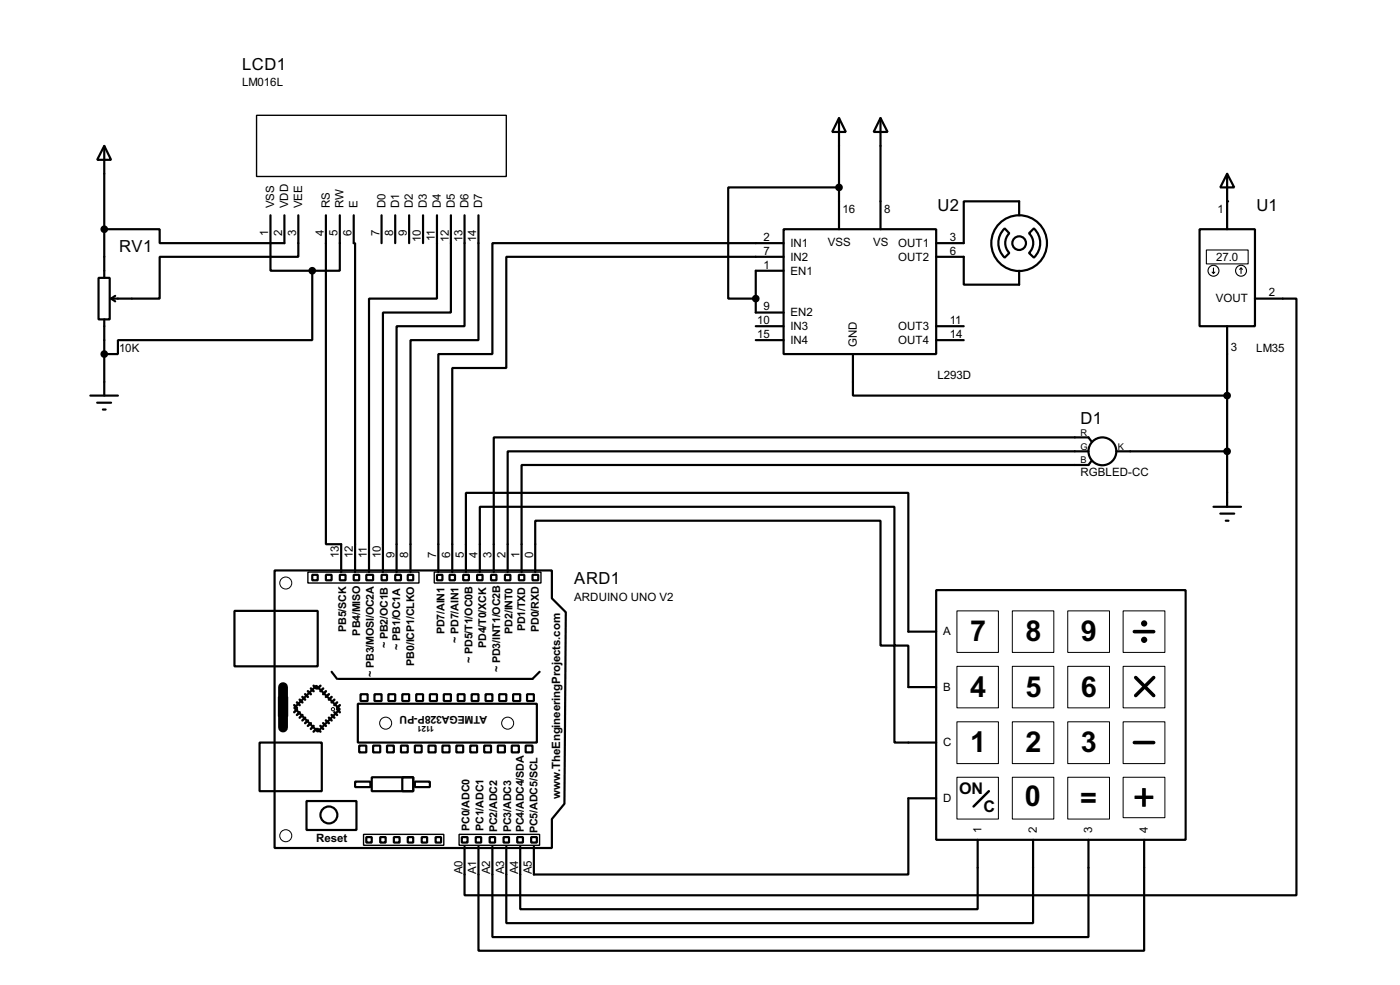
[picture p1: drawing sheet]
<svg xmlns="http://www.w3.org/2000/svg" width="256mm" height="180mm" viewBox="0 0 256 180" stroke-linecap="round" stroke-linejoin="round" font-family="sans-serif">
<g fill="none" stroke="#000" stroke-width=".4">
<path d="M19.1 26.7l1.3 2.6h-2.6zM19.1 26.7v24.2M49.6 39.4v10.2h7.6M52.1 39.4v5.1h-22.8v-2.5h-10.2M54.7 39.4v7.6h-25.4v7.7h-8.9M59.7 39.4v60.2h2.8v5.1M62.3 39.4v10.2h-5.1M64.8 39.4v5.1h.3v60.2M69.9 39.4v5.1M72.4 39.4v5.1M75 39.4v5.1M77.5 39.4v5.1"/>
<path d="M80.1 39.4v15.3h-12.5v50M82.6 39.4v17.8h-12.4v47.5M85.1 39.4v20.3h-12.4v45M87.7 39.4v22.9h-12.5v42.4M153.7 21.6l1.3 2.6h-2.5zM153.7 34.3h-20.3v20.4h5.1M153.7 21.6v20.4M161.3 21.6l1.3 2.6h-2.5zM161.3 21.6v20.4M186.7 39.4v-2.5h-10.1v7.6h-5.1M224.8 31.8l1.3 2.5h-2.5zM224.8 31.8v10.2"/>
<path d="M18.1 50.9h2v7.6h-2zM19.1 58.5v13.9M20.4 54.7l.7 .5M21.1 54.2l-.7 .5M57.2 49.6v12.7h-35.6v2.5h-2.5M138.5 59.7h5.1M143.6 42h27.9v22.8h-27.9zM143.6 44.5h-53.4v20.3h-9.9v39.9M143.6 47h-50.8v20.4h-9.9v37.3M143.6 49.6h-5.1v7.6h5.1M171.5 47h5.1v5.1h10.1v-2.5M171.5 59.7h5.1"/>
<path d="M184.1 41.8l.8 .9a2.53 2.53 0 0 0 0 3.6l-.8 .9a3.7 3.7 0 0 1 0-5.4zM188.5 42.7l.9-.9a3.7 3.7 0 0 1 0 5.4l-.9-.9a2.46 2.46 0 0 0 0-3.6zM219.8 42h10.1v17.7h-10.1zM224.8 59.7v33.1M229.9 54.7h7.6v109.2h-152.4v-8.9M16.6 72.4h5M17.8 73.7h2.6M18.9 75h.5M138.5 62.3h5.1M156.3 64.8v7.6h68.5M171.5 62.3h5.1M199.4 82.6h-106.4v22.1"/>
<path d="M200 80.8l-.6-.7h-108.9v24.6M200 84.4l-.6 .7h-103.8v19.6M204.5 82.6h20.3M222.3 92.8h5.1M223.6 94h2.5M224.6 95.3h.5M43 111.8h15.2v10.2h-15.2zM50.3 104.4h50.8v5.1l2.6 2.6-.3 35-2.3 2.8v5.3h-50.8zM57.2 105.2h1v1h-1zM59.7 105.2h1.1v1h-1.1zM62.3 105.2h1v1h-1zM64.8 105.2h1v1h-1z"/>
<path d="M67.1 105.2h1.3v1h-1.3zM69.9 105.2h1v1h-1zM72.4 105.2h1.1v1h-1.1zM74.7 105.2h1v1h-1zM80.1 105.2h1v1h-1zM82.4 105.2h1v1h-1zM84.9 105.2h1v1h-1zM85.4 104.7v-14.5h81v25.4h5.1M87.4 105.2h1v1h-1zM87.9 104.7v-11.9h76v25.4h2.5v7.6h5.1M90 105.2h1v1h-1zM92.5 105.2h1v1h-1z"/>
<path d="M95.1 105.2h1v1h-1zM97.6 105.2h1v1h-1zM98.1 104.7v-9.4h63.2v22.9h2.6v17.7h7.6M171.5 108h45.7v45.7h-45.7zM47.6 135.9h11.4v8.9h-11.4zM51.1 127.6h1.5v3.5h-1.5zM53.9 129.6l4.1-4.1 4.3 4.3-4.1 4.1zM60.8 123l1 1.3M65.6 128.8h32.8v7.1h-32.8zM65.8 136.5h1.3v1.2h-1.3zM66.1 127.1h1.3v1.2h-1.3zM68.4 136.5h1.3v1.2h-1.3z"/>
<path d="M68.6 127.1h1.3v1.2h-1.3zM70.9 136.5h1.3v1.2h-1.3zM71.2 127.1h1.2v1.2h-1.2zM73.5 136.5h1.2v1.2h-1.2zM73.7 127.1h1.3v1.2h-1.3zM76 136.5h1.3v1.2h-1.3zM76.3 127.1h1.2v1.2h-1.2zM78.5 136.5h1.3v1.2h-1.3zM78.8 127.1h1.3v1.2h-1.3zM81.1 136.5h1.3v1.2h-1.3zM81.3 127.1h1.3v1.2h-1.3zM83.6 136.5h1.3v1.2h-1.3z"/>
<path d="M83.9 127.1h1.2v1.2h-1.2zM86.2 136.5h1.2v1.2h-1.2zM86.4 127.1h1.3v1.2h-1.3zM88.7 136.5h1.3v1.2h-1.3zM89 127.1h1.2v1.2h-1.2zM91.2 136.5h1.3v1.2h-1.3zM91.5 127.1h1.3v1.2h-1.3zM93.8 136.5h1.3v1.2h-1.3zM94 127.1h1.3v1.2h-1.3zM96.3 136.5h1.3v1.2h-1.3zM96.6 127.1h1.2v1.2h-1.2zM98.9 123l-1.3 1.3h-35.6"/>
<path d="M56.2 146.6h9.1v5.3h-9.1zM65.1 143.1h2.8v1h-2.8zM67.1 153.2h1v1h-1zM68.1 142.3h7.6v2.5h-7.6zM69.7 153.2h1v1h-1zM72.2 153.2h1v1h-1zM73.7 142.3h2v2.5h-2zM74.7 153.2h1v1h-1zM76 143.1h2.8v1h-2.8zM77.3 153.2h1v1h-1zM79.8 153.2h1v1h-1zM84.6 153.2h1.1v1h-1.1z"/>
<path d="M87.2 153.2h1v1h-1zM89.7 153.2h1v1h-1zM92.3 153.2h1v1h-1zM94.8 153.2h1v1h-1zM97.3 153.2h1.1v1h-1.1zM171.5 146.1h-5.1v14h-68.6v-5.1M179.1 153.7v12.7h-83.8v-11.4M189.3 153.7v15.3h-96.5v-14M199.4 153.7v17.8h-109.2v-16.5M209.6 153.7v20.3h-121.9v-19"/>
<circle cx="186.7" cy="44.5" r="5.1"/>
<circle cx="186.7" cy="44.5" r="1.25"/>
<circle cx="201.9" cy="82.6" r="2.55"/>
<circle cx="60.2" cy="149.2" r="1.55"/>
</g>
<circle cx="224.8" cy="36.9" r=".2" fill="#000"/>
<path d="M51.9 125.8v7.4" fill="none" stroke="#000" stroke-width="1.8"/>
<g fill="none" stroke="#000" stroke-width=".45">
<path d="M53.9 129.1l.5 .5M54.4 129.8l-.5 .6M54.4 128.6l.5 .5M54.9 130.4l-.5 .5M54.9 128.1l.5 .5M55.4 130.9l-.5 .5M55.4 127.6l.5 .5M55.9 131.4l-.5 .5M55.9 127.1l.5 .5M56.4 131.9l-.5 .5M56.4 126.5l.6 .6M57 132.4l-.6 .5"/>
<path d="M57 126l.5 .5M57.5 132.9l-.5 .5M57.5 125.5l.5 .5M58 133.4l-.5 .5M58.2 133.4l.5 .5M58.7 125.5l-.5 .5M58.7 132.9l.5 .5M59.2 126l-.5 .5M59.2 132.4l.5 .5M59.7 126.5l-.5 .6M59.7 131.9l.6 .5M60.3 127.1l-.6 .5"/>
<path d="M60.3 131.4l.5 .5M60.8 127.6l-.5 .5M60.8 130.9l.5 .5M61.3 128.1l-.5 .5M61.3 130.4l.5 .5M61.8 128.6l-.5 .5M61.8 129.8l.5 .6M62.3 129.1l-.5 .5M181.2 144.8l-2.8 2.8"/>
</g>
<g fill="none" stroke="#000" stroke-width=".18">
<path d="M175.3 111.8h7.6v7.6h-7.6zM185.5 111.8h7.6v7.6h-7.6zM195.6 111.8h7.7v7.6h-7.7zM205.8 111.8h7.6v7.6h-7.6zM175.3 122h7.6v7.6h-7.6zM175.3 132.1h7.6v7.7h-7.6zM185.5 122h7.6v7.6h-7.6zM185.5 132.1h7.6v7.7h-7.6zM195.6 122h7.7v7.6h-7.7zM195.6 132.1h7.7v7.7h-7.7zM205.8 122h7.6v7.6h-7.6zM205.8 132.1h7.6v7.7h-7.6z"/>
<path d="M175.3 142.3h7.6v7.6h-7.6zM185.5 142.3h7.6v7.6h-7.6zM195.6 142.3h7.7v7.6h-7.7zM205.8 142.3h7.6v7.4h-7.6z"/>
<circle cx="52.3" cy="106.7" r="1.1"/>
<circle cx="61" cy="129.8" r=".3"/>
<circle cx="70.6" cy="132.4" r="1.1"/>
<circle cx="93" cy="132.4" r="1.1"/>
<circle cx="52.3" cy="153" r="1.1"/>
</g>
<path d="M47 21.1h45.8v11.2h-45.8zM56.4 104.7h20.4v2h-20.4zM79.6 104.7h19.5v2h-19.5zM66.6 152.7h14.7v2h-14.7zM84.1 152.7h14.8v2h-14.8z" fill="none" stroke="#000" stroke-width=".25"/>
<g fill="#000" stroke="#000" stroke-width=".4">
<circle cx="153.7" cy="34.3" r=".5"/>
<circle cx="19.1" cy="42" r=".5"/>
<circle cx="57.2" cy="49.6" r=".5"/>
<circle cx="138.4" cy="54.7" r=".5"/>
<circle cx="19.1" cy="64.8" r=".5"/>
<circle cx="224.8" cy="72.4" r=".5"/>
<circle cx="224.8" cy="82.6" r=".5"/>
</g>
<g fill="none" stroke="#000" stroke-width=".2">
<path d="M221 45.8h7.7v2.5h-7.7zM222.1 49.8l.2 .3M222.3 49.1v1M222.6 49.8l-.3 .3M227.4 49.1l-.3 .2M227.4 49.1l.2 .2M227.4 49.1v1"/>
<circle cx="222.3" cy="49.6" r="1"/>
<circle cx="227.3" cy="49.6" r="1"/>
</g>
<g fill="none" stroke="#000" stroke-width=".65">
<path d="M207.8 115.6h3.6M207.8 135.9h3.6M208.1 124l3.3 3.3M211.4 124l-3.3 3.3"/>
<circle cx="209.6" cy="117.1" r=".25"/>
<circle cx="209.6" cy="114.1" r=".25"/>
</g>
<text font-size="7.9" x="207.6" y="148.5">+</text>
<g font-size="5.9">
<text x="177.7" y="117.4">7</text>
<text x="187.9" y="117.4">8</text>
<text x="198" y="117.4">9</text>
<text x="177.7" y="127.6">4</text>
<text x="187.9" y="127.6">5</text>
<text x="198" y="127.6">6</text>
<text x="177.7" y="137.7">1</text>
<text x="187.9" y="137.7">2</text>
<text x="198" y="137.7">3</text>
<text x="187.8" y="147.6">0</text>
<text x="197.9" y="147.9">=</text>
</g>
<g font-size="3.4">
<text x="44.4" y="12.7">LCD1</text>
<text x="171.8" y="38.6">U2</text>
<text x="230.2" y="38.6">U1</text>
<text x="21.9" y="46.2">RV1</text>
<text x="198" y="77.6">D1</text>
<text x="105.2" y="107">ARD1</text>
</g>
<g font-size="3.3">
<text x="175.7" y="145.3">ON</text>
<text x="180.1" y="148.6">C</text>
</g>
<g font-size="2.4">
<text x="44.3" y="15.7">LM016L</text>
<text x="50.3" y="38.1" transform="rotate(-90 50.3 38.1)">VSS</text>
<text x="52.8" y="38.1" transform="rotate(-90 52.8 38.1)">VDD</text>
<text x="55.4" y="38.1" transform="rotate(-90 55.4 38.1)">VEE</text>
<text x="60.4" y="38.1" transform="rotate(-90 60.4 38.1)">RS</text>
<text x="63" y="38.1" transform="rotate(-90 63 38.1)">RW</text>
<text x="65.5" y="38.1" transform="rotate(-90 65.5 38.1)">E</text>
<text x="70.6" y="38.1" transform="rotate(-90 70.6 38.1)">D0</text>
<text x="73.1" y="38.1" transform="rotate(-90 73.1 38.1)">D1</text>
<text x="75.7" y="38.1" transform="rotate(-90 75.7 38.1)">D2</text>
<text x="78.2" y="38.1" transform="rotate(-90 78.2 38.1)">D3</text>
<text x="80.8" y="38.1" transform="rotate(-90 80.8 38.1)">D4</text>
<text x="83.3" y="38.1" transform="rotate(-90 83.3 38.1)">D5</text>
<text x="85.8" y="38.1" transform="rotate(-90 85.8 38.1)">D6</text>
<text x="88.4" y="38.1" transform="rotate(-90 88.4 38.1)">D7</text>
<text x="154.4" y="39">16</text>
<text x="162" y="39">8</text>
<text x="223.1" y="39">1</text>
<text x="49.2" y="43.1" transform="rotate(-90 49.2 43.1)">1</text>
<text x="51.7" y="43.1" transform="rotate(-90 51.7 43.1)">2</text>
<text x="54.3" y="43.1" transform="rotate(-90 54.3 43.1)">3</text>
<text x="59.3" y="43.1" transform="rotate(-90 59.3 43.1)">4</text>
<text x="61.9" y="43.1" transform="rotate(-90 61.9 43.1)">5</text>
<text x="64.4" y="43.1" transform="rotate(-90 64.4 43.1)">6</text>
<text x="69.5" y="43.1" transform="rotate(-90 69.5 43.1)">7</text>
<text x="72" y="43.1" transform="rotate(-90 72 43.1)">8</text>
<text x="74.6" y="43.1" transform="rotate(-90 74.6 43.1)">9</text>
<text x="77.1" y="44.3" transform="rotate(-90 77.1 44.3)">10</text>
<text x="79.7" y="44.1" transform="rotate(-90 79.7 44.1)">11</text>
<text x="82.2" y="44.2" transform="rotate(-90 82.2 44.2)">12</text>
<text x="84.7" y="44.3" transform="rotate(-90 84.7 44.3)">13</text>
<text x="87.3" y="44.3" transform="rotate(-90 87.3 44.3)">14</text>
<text x="139.9" y="44.1">2</text>
<text x="139.9" y="46.6">7</text>
<text x="144.8" y="45.2">IN1</text>
<text x="144.8" y="47.7">IN2</text>
<text x="151.6" y="45.1">VSS</text>
<text x="159.9" y="45.1">VS</text>
<text x="164.5" y="45.2">OUT1</text>
<text x="164.5" y="47.7">OUT2</text>
<text x="174" y="44.1">3</text>
<text x="174" y="46.6">6</text>
<text x="222.8" y="47.7">27.0</text>
<text x="139.9" y="49.2">1</text>
<text x="144.8" y="50.3">EN1</text>
<text x="138.7" y="59.3">10</text>
<text x="139.9" y="56.8">9</text>
<text x="144.8" y="57.9">EN2</text>
<text x="174" y="59.3">11</text>
<text x="222.7" y="55.4">VOUT</text>
<text x="232.5" y="54.3">2</text>
<text x="21.8" y="64.4">10K</text>
<text x="138.7" y="61.9">15</text>
<text x="144.8" y="60.4">IN3</text>
<text x="144.8" y="63">IN4</text>
<text x="157" y="63.5" transform="rotate(-90 157 63.5)">GND</text>
<text x="164.5" y="60.4">OUT3</text>
<text x="164.5" y="63">OUT4</text>
<text x="174" y="61.9">14</text>
<text x="225.5" y="64.2">3</text>
<text x="230.1" y="64.4">LM35</text>
<text x="171.7" y="69.5">L293D</text>
<text x="197.9" y="87.2">RGBLED-CC</text>
<text x="62.1" y="102.2" transform="rotate(-90 62.1 102.2)">13</text>
<text x="64.7" y="102.1" transform="rotate(-90 64.7 102.1)">12</text>
<text x="67.2" y="102.2" transform="rotate(-90 67.2 102.2)">11</text>
<text x="69.8" y="102.2" transform="rotate(-90 69.8 102.2)">10</text>
<text x="72.3" y="102.2" transform="rotate(-90 72.3 102.2)">9</text>
<text x="74.8" y="102.2" transform="rotate(-90 74.8 102.2)">8</text>
<text x="79.9" y="102.1" transform="rotate(-90 79.9 102.1)">7</text>
<text x="82.5" y="102.2" transform="rotate(-90 82.5 102.2)">6</text>
<text x="85" y="102.2" transform="rotate(-90 85 102.2)">5</text>
<text x="87.5" y="102.2" transform="rotate(-90 87.5 102.2)">4</text>
<text x="90.1" y="102.1" transform="rotate(-90 90.1 102.1)">3</text>
<text x="92.6" y="102.1" transform="rotate(-90 92.6 102.1)">2</text>
<text x="95.2" y="102.2" transform="rotate(-90 95.2 102.2)">1</text>
<text x="97.7" y="102.2" transform="rotate(-90 97.7 102.2)">0</text>
<text x="105.2" y="110">ARDUINO UNO V2</text>
<text x="172.8" y="116.3">A</text>
<text x="172.8" y="126.5">B</text>
<text x="172.8" y="136.6">C</text>
<text x="102.6" y="146.3" transform="rotate(-90 102.6 146.3)">www.TheEngineeringProjects.com</text>
<text x="172.8" y="146.8">D</text>
<text x="57.9" y="154.2">Reset</text>
<text x="179.8" y="152.5" transform="rotate(-90 179.8 152.5)">1</text>
<text x="190" y="152.4" transform="rotate(-90 190 152.4)">2</text>
<text x="200.1" y="152.4" transform="rotate(-90 200.1 152.4)">3</text>
<text x="210.3" y="152.5" transform="rotate(-90 210.3 152.5)">4</text>
<text x="84.7" y="160" transform="rotate(-90 84.7 160)">A0</text>
<text x="87.3" y="160" transform="rotate(-90 87.3 160)">A1</text>
<text x="89.8" y="160" transform="rotate(-90 89.8 160)">A2</text>
<text x="92.4" y="160" transform="rotate(-90 92.4 160)">A3</text>
<text x="94.9" y="160" transform="rotate(-90 94.9 160)">A4</text>
<text x="97.4" y="160" transform="rotate(-90 97.4 160)">A5</text>
</g>
<g font-size="2.2">
<text x="63.4" y="115.7" transform="rotate(-90 63.4 115.7)">PB5/SCK</text>
<text x="66" y="116.3" transform="rotate(-90 66 116.3)">PB4/MISO</text>
<text x="71.1" y="118.7" transform="rotate(-90 71.1 118.7)">~ PB2/OC1B</text>
<text x="73.3" y="118.9" transform="rotate(-90 73.3 118.9)">~ PB1/OC1A</text>
<text x="81.5" y="116.1" transform="rotate(-90 81.5 116.1)">PD7/AIN1</text>
<text x="84" y="117.7" transform="rotate(-90 84 117.7)">~ PD7/AIN1</text>
<text x="89.1" y="118.6" transform="rotate(-90 89.1 118.6)">PD4/T0/XCK</text>
<text x="93.9" y="116" transform="rotate(-90 93.9 116)">PD2/INT0</text>
<text x="96.2" y="115.6" transform="rotate(-90 96.2 115.6)">PD1/TXD</text>
<text x="98.7" y="115.7" transform="rotate(-90 98.7 115.7)">PD0/RXD</text>
<text x="68.5" y="123.9" transform="rotate(-90 68.5 123.9)">~ PB3/MOSI/OC2A</text>
<text x="75.8" y="121.8" transform="rotate(-90 75.8 121.8)">PB0/ICP1/CLKO</text>
<text x="86.6" y="121.3" transform="rotate(-90 86.6 121.3)">~ PD5/T1/OC0B</text>
<text x="91.6" y="123" transform="rotate(-90 91.6 123)">~ PD3/INT1/OC2B</text>
<text x="89.3" y="131" transform="rotate(-180 89.3 131)">ATMEGA328P-PU</text>
<text x="86" y="152.1" transform="rotate(-90 86 152.1)">PC0/ADC0</text>
<text x="88.6" y="152.1" transform="rotate(-90 88.6 152.1)">PC1/ADC1</text>
<text x="91.1" y="152.3" transform="rotate(-90 91.1 152.3)">PC2/ADC2</text>
<text x="93.7" y="152.3" transform="rotate(-90 93.7 152.3)">PC3/ADC3</text>
<text x="96" y="152.3" transform="rotate(-90 96 152.3)">PC4/ADC4/SDA</text>
<text x="98.4" y="152.5" transform="rotate(-90 98.4 152.5)">PC5/ADC5/SCL</text>
</g>
<g font-size="1.9">
<text x="197.9" y="79.7">R</text>
<text x="197.9" y="82.3">G</text>
<text x="204.8" y="82.3">K</text>
<text x="197.9" y="84.8">B</text>
</g>
<text font-size="1.7" x="79.6" y="133" transform="rotate(-180 79.6 133)">1121</text>
</svg>
